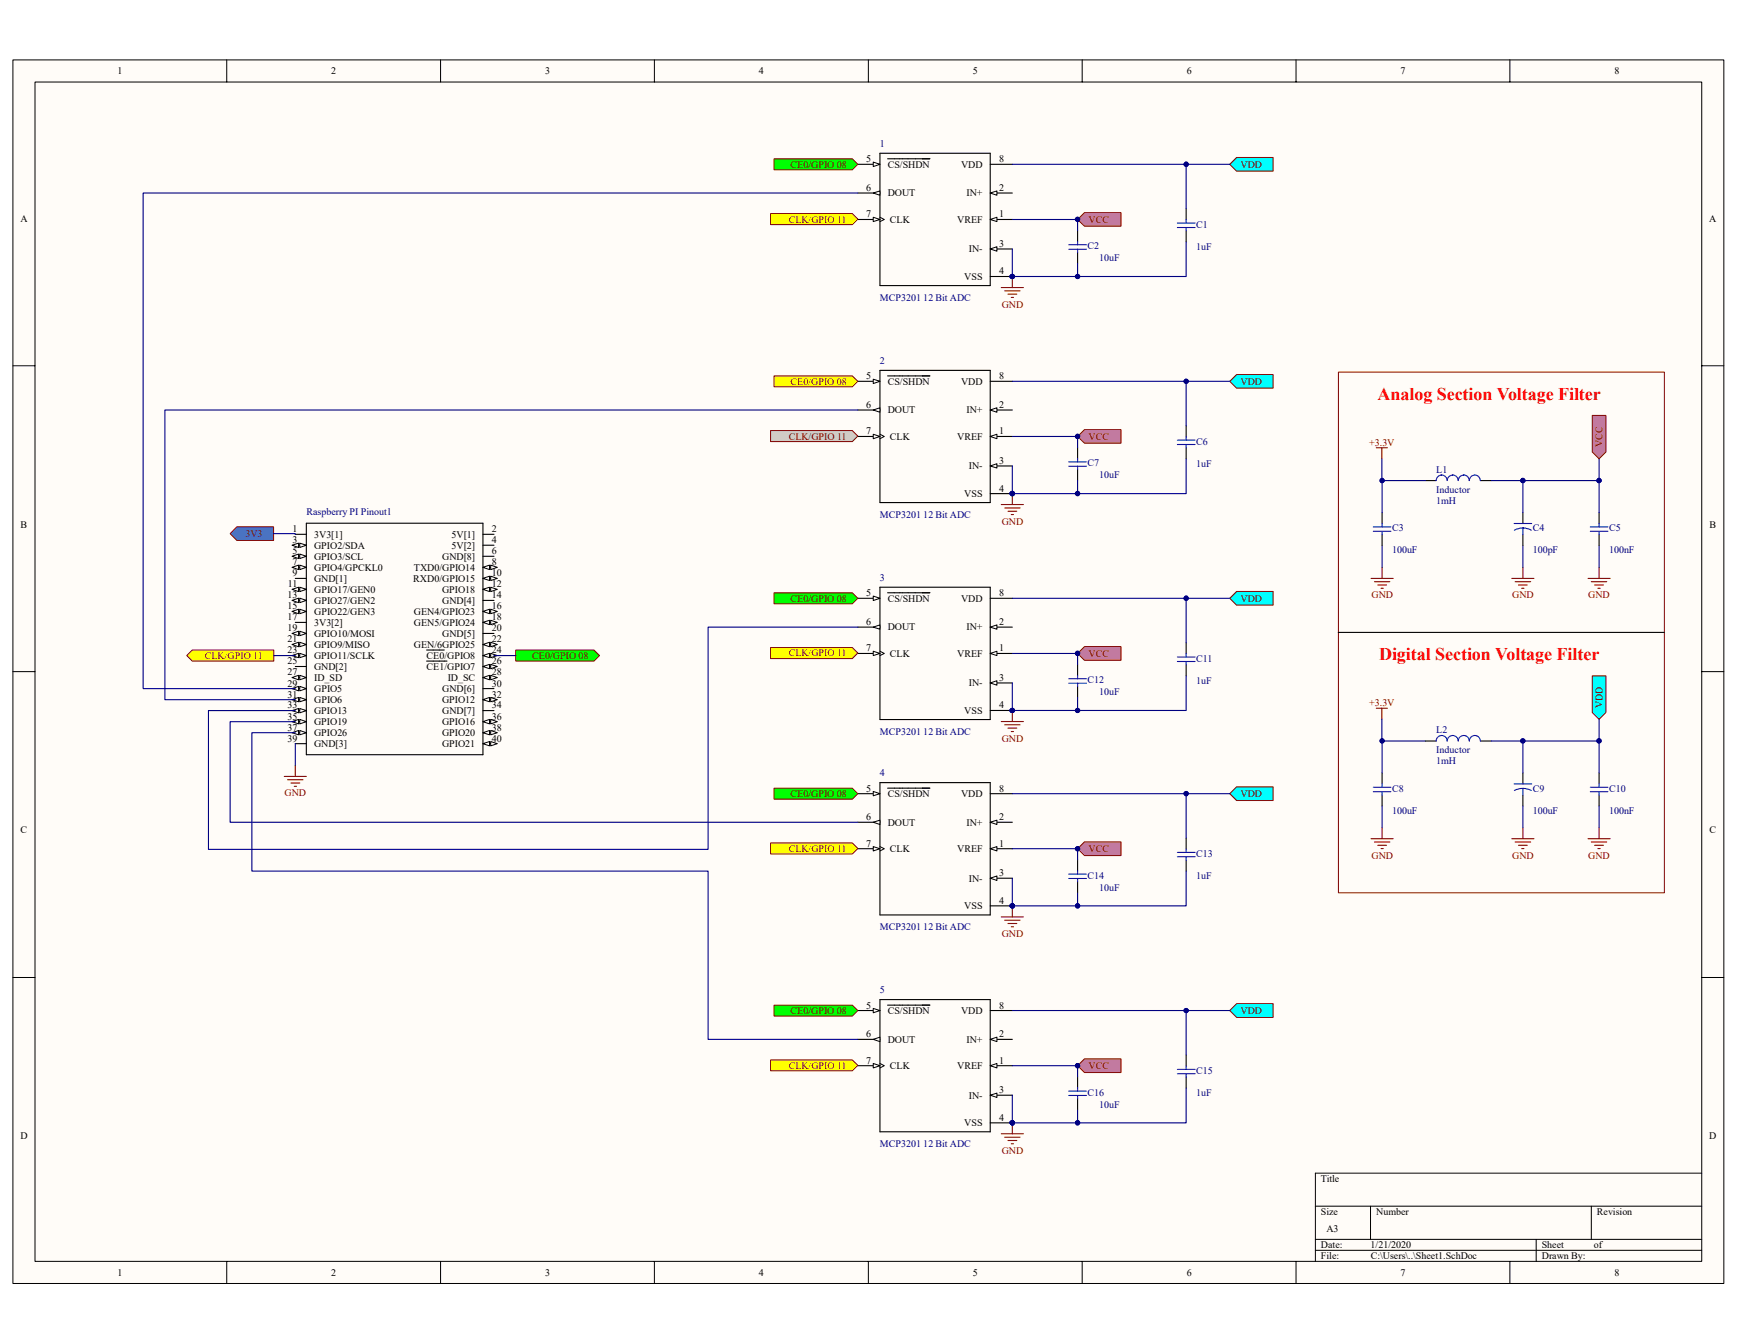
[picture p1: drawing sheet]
<svg xmlns="http://www.w3.org/2000/svg" width="279mm" height="216mm" viewBox="0 0 279 216" stroke-linecap="round" stroke-linejoin="round" font-family="sans-serif">
<path d="M2.1 9.7h275.2v196.6h-275.2z" fill="#fffcf8"/>
<path d="M2.1 9.6h275.2v196.7h-275.2z" fill="none" stroke="#000" stroke-width=".16"/>
<path d="M5.7 13.2h268v189.6h-268z" fill="#fffcf8"/>
<g fill="none" stroke="#000" stroke-width=".16">
<path d="M5.6 13.2h268.1v189.6h-268.1zM36.5 9.6v3.6M70.9 9.6v3.6M105.3 9.6v3.6M139.7 9.6v3.6M174.1 9.6v3.6M208.5 9.6v3.6M242.9 9.6v3.6M2.1 58.8h3.5M273.7 58.8h3.6M2.1 108h3.5M273.7 108h3.6"/>
<path d="M2.1 157.1h3.5M273.7 157.1h3.6M211.6 193.9h62.1M211.6 199.2h62.1M220.5 193.9v5.3M247.1 199.2v3.6M256 193.9v5.3M273.7 188.6h-62.1v14.2M36.5 202.8v3.5M70.9 202.8v3.5M105.3 202.8v3.5M139.7 202.8v3.5"/>
<path d="M174.1 202.8v3.5M208.5 202.8v3.5M211.6 201h62.1M242.9 202.8v3.5"/>
</g>
<path d="M49.3 84.1h28.4v37.2h-28.4zM77.7 119.5h1.8" fill="none" stroke="#000" stroke-width=".18"/>
<path d="M77.7 119.5l1-.3v.7z" fill="#fffcf8"/>
<path d="M77.7 119.5l1-.3v.7z" fill="none" stroke="#000" stroke-width=".16"/>
<path d="M78.9 119.2l1.1 .3-1.1 .4z" fill="#fffcf8"/>
<path d="M78.9 119.2l1.1 .3-1.1 .4z" fill="none" stroke="#000" stroke-width=".16"/>
<path d="M77.7 117.8h1.8" fill="none" stroke="#000" stroke-width=".18"/>
<path d="M77.7 117.8l1-.4v.7z" fill="#fffcf8"/>
<path d="M77.7 117.8l1-.4v.7z" fill="none" stroke="#000" stroke-width=".16"/>
<path d="M78.9 117.4l1.1 .4-1.1 .3z" fill="#fffcf8"/>
<path d="M78.9 117.4l1.1 .4-1.1 .3z" fill="none" stroke="#000" stroke-width=".16"/>
<path d="M77.7 116h1.8" fill="none" stroke="#000" stroke-width=".18"/>
<path d="M77.7 116l1-.3v.7z" fill="#fffcf8"/>
<path d="M77.7 116l1-.3v.7z" fill="none" stroke="#000" stroke-width=".16"/>
<path d="M78.9 115.7l1.1 .3-1.1 .4z" fill="#fffcf8"/>
<path d="M78.9 115.7l1.1 .3-1.1 .4z" fill="none" stroke="#000" stroke-width=".16"/>
<path d="M77.7 114.2h1.8M77.7 112.5h1.8" fill="none" stroke="#000" stroke-width=".18"/>
<path d="M77.7 112.5l1-.4v.7z" fill="#fffcf8"/>
<path d="M77.7 112.5l1-.4v.7z" fill="none" stroke="#000" stroke-width=".16"/>
<path d="M78.9 112.1l1.1 .4-1.1 .3z" fill="#fffcf8"/>
<path d="M78.9 112.1l1.1 .4-1.1 .3z" fill="none" stroke="#000" stroke-width=".16"/>
<path d="M77.7 110.7h1.8M77.7 108.9h1.8" fill="none" stroke="#000" stroke-width=".18"/>
<path d="M77.7 108.9l1-.3v.7z" fill="#fffcf8"/>
<path d="M77.7 108.9l1-.3v.7z" fill="none" stroke="#000" stroke-width=".16"/>
<path d="M78.9 108.6l1.1 .3-1.1 .4z" fill="#fffcf8"/>
<path d="M78.9 108.6l1.1 .3-1.1 .4z" fill="none" stroke="#000" stroke-width=".16"/>
<path d="M77.7 107.1h1.8" fill="none" stroke="#000" stroke-width=".18"/>
<path d="M77.7 107.1l1-.3v.7z" fill="#fffcf8"/>
<path d="M77.7 107.1l1-.3v.7z" fill="none" stroke="#000" stroke-width=".16"/>
<path d="M78.9 106.8l1.1 .3-1.1 .4z" fill="#fffcf8"/>
<path d="M78.9 106.8l1.1 .3-1.1 .4z" fill="none" stroke="#000" stroke-width=".16"/>
<path d="M68.6 106.3h3.3M77.7 105.4h1.8" fill="none" stroke="#000" stroke-width=".18"/>
<path d="M77.7 105.4l1-.4v.7z" fill="#fffcf8"/>
<path d="M77.7 105.4l1-.4v.7z" fill="none" stroke="#000" stroke-width=".16"/>
<path d="M78.9 105l1.1 .4-1.1 .3z" fill="#fffcf8"/>
<path d="M78.9 105l1.1 .4-1.1 .3z" fill="none" stroke="#000" stroke-width=".16"/>
<path d="M68.6 104.5h2.9M77.7 103.6h1.8" fill="none" stroke="#000" stroke-width=".18"/>
<path d="M77.7 103.6l1-.3v.7z" fill="#fffcf8"/>
<path d="M77.7 103.6l1-.3v.7z" fill="none" stroke="#000" stroke-width=".16"/>
<path d="M78.9 103.3l1.1 .3-1.1 .4z" fill="#fffcf8"/>
<path d="M78.9 103.3l1.1 .3-1.1 .4z" fill="none" stroke="#000" stroke-width=".16"/>
<path d="M77.7 101.8h1.8M77.7 100.1h1.8" fill="none" stroke="#000" stroke-width=".18"/>
<path d="M77.7 100.1l1-.4v.7z" fill="#fffcf8"/>
<path d="M77.7 100.1l1-.4v.7z" fill="none" stroke="#000" stroke-width=".16"/>
<path d="M78.9 99.7l1.1 .4-1.1 .3z" fill="#fffcf8"/>
<path d="M78.9 99.7l1.1 .4-1.1 .3z" fill="none" stroke="#000" stroke-width=".16"/>
<path d="M77.7 98.3h1.8" fill="none" stroke="#000" stroke-width=".18"/>
<path d="M77.7 98.3l1-.4v.8z" fill="#fffcf8"/>
<path d="M77.7 98.3l1-.4v.8z" fill="none" stroke="#000" stroke-width=".16"/>
<path d="M78.9 97.9l1.1 .4-1.1 .4z" fill="#fffcf8"/>
<path d="M78.9 97.9l1.1 .4-1.1 .4z" fill="none" stroke="#000" stroke-width=".16"/>
<path d="M77.7 96.5h1.8M77.7 94.7h1.8" fill="none" stroke="#000" stroke-width=".18"/>
<path d="M77.7 94.7l1-.3v.7z" fill="#fffcf8"/>
<path d="M77.7 94.7l1-.3v.7z" fill="none" stroke="#000" stroke-width=".16"/>
<path d="M78.9 94.4l1.1 .3-1.1 .4z" fill="#fffcf8"/>
<path d="M78.9 94.4l1.1 .3-1.1 .4z" fill="none" stroke="#000" stroke-width=".16"/>
<path d="M77.7 93h1.8" fill="none" stroke="#000" stroke-width=".18"/>
<path d="M77.7 93l1-.4v.7z" fill="#fffcf8"/>
<path d="M77.7 93l1-.4v.7z" fill="none" stroke="#000" stroke-width=".16"/>
<path d="M78.9 92.6l1.1 .4-1.1 .3z" fill="#fffcf8"/>
<path d="M78.9 92.6l1.1 .4-1.1 .3z" fill="none" stroke="#000" stroke-width=".16"/>
<path d="M77.7 91.2h1.8" fill="none" stroke="#000" stroke-width=".18"/>
<path d="M77.7 91.2l1-.4v.8z" fill="#fffcf8"/>
<path d="M77.7 91.2l1-.4v.8z" fill="none" stroke="#000" stroke-width=".16"/>
<path d="M78.9 90.8l1.1 .4-1.1 .4z" fill="#fffcf8"/>
<path d="M78.9 90.8l1.1 .4-1.1 .4z" fill="none" stroke="#000" stroke-width=".16"/>
<path d="M77.7 89.4h1.8M77.7 87.7h1.8M77.7 85.9h1.8M47.5 119.5h1.8M47.5 117.8h1.8" fill="none" stroke="#000" stroke-width=".18"/>
<path d="M48.2 117.4l1.1 .4-1.1 .3z" fill="#fffcf8"/>
<path d="M48.2 117.4l1.1 .4-1.1 .3z" fill="none" stroke="#000" stroke-width=".16"/>
<path d="M47 117.8l1-.4v.7z" fill="#fffcf8"/>
<path d="M47 117.8l1-.4v.7z" fill="none" stroke="#000" stroke-width=".16"/>
<path d="M47.5 116h1.8" fill="none" stroke="#000" stroke-width=".18"/>
<path d="M48.2 115.7l1.1 .3-1.1 .4z" fill="#fffcf8"/>
<path d="M48.2 115.7l1.1 .3-1.1 .4z" fill="none" stroke="#000" stroke-width=".16"/>
<path d="M47 116l1-.3v.7z" fill="#fffcf8"/>
<path d="M47 116l1-.3v.7z" fill="none" stroke="#000" stroke-width=".16"/>
<path d="M47.5 114.2h1.8" fill="none" stroke="#000" stroke-width=".18"/>
<path d="M48.2 113.9l1.1 .3-1.1 .4z" fill="#fffcf8"/>
<path d="M48.2 113.9l1.1 .3-1.1 .4z" fill="none" stroke="#000" stroke-width=".16"/>
<path d="M47 114.2l1-.3v.7z" fill="#fffcf8"/>
<path d="M47 114.2l1-.3v.7z" fill="none" stroke="#000" stroke-width=".16"/>
<path d="M47.5 112.5h1.8" fill="none" stroke="#000" stroke-width=".18"/>
<path d="M48.2 112.1l1.1 .4-1.1 .3z" fill="#fffcf8"/>
<path d="M48.2 112.1l1.1 .4-1.1 .3z" fill="none" stroke="#000" stroke-width=".16"/>
<path d="M47 112.5l1-.4v.7z" fill="#fffcf8"/>
<path d="M47 112.5l1-.4v.7z" fill="none" stroke="#000" stroke-width=".16"/>
<path d="M47.5 110.7h1.8" fill="none" stroke="#000" stroke-width=".18"/>
<path d="M48.2 110.3l1.1 .4-1.1 .4z" fill="#fffcf8"/>
<path d="M48.2 110.3l1.1 .4-1.1 .4z" fill="none" stroke="#000" stroke-width=".16"/>
<path d="M47 110.7l1-.4v.8z" fill="#fffcf8"/>
<path d="M47 110.7l1-.4v.8z" fill="none" stroke="#000" stroke-width=".16"/>
<path d="M47.5 108.9h1.8" fill="none" stroke="#000" stroke-width=".18"/>
<path d="M48.2 108.6l1.1 .3-1.1 .4z" fill="#fffcf8"/>
<path d="M48.2 108.6l1.1 .3-1.1 .4z" fill="none" stroke="#000" stroke-width=".16"/>
<path d="M47 108.9l1-.3v.7z" fill="#fffcf8"/>
<path d="M47 108.9l1-.3v.7z" fill="none" stroke="#000" stroke-width=".16"/>
<path d="M47.5 107.1h1.8M47.5 105.4h1.8" fill="none" stroke="#000" stroke-width=".18"/>
<path d="M48.2 105l1.1 .4-1.1 .3z" fill="#fffcf8"/>
<path d="M48.2 105l1.1 .4-1.1 .3z" fill="none" stroke="#000" stroke-width=".16"/>
<path d="M47 105.4l1-.4v.7z" fill="#fffcf8"/>
<path d="M47 105.4l1-.4v.7z" fill="none" stroke="#000" stroke-width=".16"/>
<path d="M47.5 103.6h1.8" fill="none" stroke="#000" stroke-width=".18"/>
<path d="M48.2 103.3l1.1 .3-1.1 .4z" fill="#fffcf8"/>
<path d="M48.2 103.3l1.1 .3-1.1 .4z" fill="none" stroke="#000" stroke-width=".16"/>
<path d="M47 103.6l1-.3v.7z" fill="#fffcf8"/>
<path d="M47 103.6l1-.3v.7z" fill="none" stroke="#000" stroke-width=".16"/>
<path d="M47.5 101.8h1.8" fill="none" stroke="#000" stroke-width=".18"/>
<path d="M48.2 101.5l1.1 .3-1.1 .4z" fill="#fffcf8"/>
<path d="M48.2 101.5l1.1 .3-1.1 .4z" fill="none" stroke="#000" stroke-width=".16"/>
<path d="M47 101.8l1-.3v.7z" fill="#fffcf8"/>
<path d="M47 101.8l1-.3v.7z" fill="none" stroke="#000" stroke-width=".16"/>
<path d="M47.5 98.3h1.8M47.5 100.1h1.8" fill="none" stroke="#000" stroke-width=".18"/>
<path d="M48.2 97.9l1.1 .4-1.1 .4z" fill="#fffcf8"/>
<path d="M48.2 97.9l1.1 .4-1.1 .4z" fill="none" stroke="#000" stroke-width=".16"/>
<path d="M47 98.3l1-.4v.8z" fill="#fffcf8"/>
<path d="M47 98.3l1-.4v.8z" fill="none" stroke="#000" stroke-width=".16"/>
<path d="M47.5 96.5h1.8" fill="none" stroke="#000" stroke-width=".18"/>
<path d="M48.2 96.2l1.1 .3-1.1 .4z" fill="#fffcf8"/>
<path d="M48.2 96.2l1.1 .3-1.1 .4z" fill="none" stroke="#000" stroke-width=".16"/>
<path d="M47 96.5l1-.3v.7z" fill="#fffcf8"/>
<path d="M47 96.5l1-.3v.7z" fill="none" stroke="#000" stroke-width=".16"/>
<path d="M47.5 94.7h1.8" fill="none" stroke="#000" stroke-width=".18"/>
<path d="M48.2 94.4l1.1 .3-1.1 .4z" fill="#fffcf8"/>
<path d="M48.2 94.4l1.1 .3-1.1 .4z" fill="none" stroke="#000" stroke-width=".16"/>
<path d="M47 94.7l1-.3v.7z" fill="#fffcf8"/>
<path d="M47 94.7l1-.3v.7z" fill="none" stroke="#000" stroke-width=".16"/>
<path d="M47.5 93h1.8M47.5 91.2h1.8" fill="none" stroke="#000" stroke-width=".18"/>
<path d="M48.2 90.8l1.1 .4-1.1 .4z" fill="#fffcf8"/>
<path d="M48.2 90.8l1.1 .4-1.1 .4z" fill="none" stroke="#000" stroke-width=".16"/>
<path d="M47 91.2l1-.4v.8z" fill="#fffcf8"/>
<path d="M47 91.2l1-.4v.8z" fill="none" stroke="#000" stroke-width=".16"/>
<path d="M47.5 89.4h1.8" fill="none" stroke="#000" stroke-width=".18"/>
<path d="M48.2 89.1l1.1 .3-1.1 .4z" fill="#fffcf8"/>
<path d="M48.2 89.1l1.1 .3-1.1 .4z" fill="none" stroke="#000" stroke-width=".16"/>
<path d="M47 89.4l1-.3v.7z" fill="#fffcf8"/>
<path d="M47 89.4l1-.3v.7z" fill="none" stroke="#000" stroke-width=".16"/>
<path d="M47.5 87.7h1.8" fill="none" stroke="#000" stroke-width=".18"/>
<path d="M48.2 87.3l1.1 .4-1.1 .3z" fill="#fffcf8"/>
<path d="M48.2 87.3l1.1 .4-1.1 .3z" fill="none" stroke="#000" stroke-width=".16"/>
<path d="M47 87.7l1-.4v.7z" fill="#fffcf8"/>
<path d="M47 87.7l1-.4v.7z" fill="none" stroke="#000" stroke-width=".16"/>
<path d="M47.5 85.9h1.8M138 167.1h3.5M141.5 160.7h17.8v21.2h-17.8zM159.3 180.5h3.5" fill="none" stroke="#000" stroke-width=".18"/>
<circle cx="162.8" cy="180.5" r=".35" fill="#000080" stroke="#000080" stroke-width=".16"/>
<path d="M140.5 167.1l1-.4v.7z" fill="#fffcf8"/>
<path d="M140.5 167.1l1-.4v.7z" fill="none" stroke="#000" stroke-width=".16"/>
<path d="M159.3 162.5h3.5M159.3 171.3h3.5" fill="none" stroke="#000" stroke-width=".18"/>
<path d="M159.3 171.3l1.1-.3v.7z" fill="#fffcf8"/>
<path d="M159.3 171.3l1.1-.3v.7z" fill="none" stroke="#000" stroke-width=".16"/>
<path d="M159.3 176.1h3.5" fill="none" stroke="#000" stroke-width=".18"/>
<path d="M159.3 176.1l1.1-.4v.7z" fill="#fffcf8"/>
<path d="M159.3 176.1l1.1-.4v.7z" fill="none" stroke="#000" stroke-width=".16"/>
<path d="M159.3 167.1h3.5" fill="none" stroke="#000" stroke-width=".18"/>
<path d="M159.3 167.1l1.1-.4v.7z" fill="#fffcf8"/>
<path d="M141.5 171l.7 .3-.7 .4M159.3 167.1l1.1-.4v.7z" fill="none" stroke="#000" stroke-width=".16"/>
<path d="M138 171.3h3.5" fill="none" stroke="#000" stroke-width=".18"/>
<path d="M140.5 171l1 .3-1 .4z" fill="#fffcf8"/>
<path d="M140.5 171l1 .3-1 .4z" fill="none" stroke="#000" stroke-width=".16"/>
<path d="M138 162.5h3.5" fill="none" stroke="#000" stroke-width=".18"/>
<path d="M140.5 162.1l1 .4-1 .3z" fill="#fffcf8"/>
<path d="M140.5 162.1l1 .4-1 .3z" fill="none" stroke="#000" stroke-width=".16"/>
<path d="M142.8 161.6h6.8" fill="none" stroke="#000" stroke-width=".18"/>
<circle cx="162.8" cy="180.5" r=".35" fill="#000080" stroke="#000080" stroke-width=".16"/>
<path d="M38.1 84.7h5.9v2.2h-5.9l-1.1-1.1z" fill-rule="evenodd" fill="#3c78d8" stroke="#800000" stroke-width=".16"/>
<path d="M198.9 161.4h5.9v2.2h-5.9l-1.1-1.1z" fill-rule="evenodd" fill="#0ff" stroke="#800000" stroke-width=".16"/>
<path d="M45.7 124.8h3.6M46.2 125.3h2.5M46.8 125.9h1.4M47.3 126.4h.4M47.5 123v1.8" fill="none" stroke="#800000" stroke-width=".18"/>
<path d="M83 104.5h12.5l.9 .9-.9 .9h-12.5z" fill-rule="evenodd" fill="#0f0" stroke="#800000" stroke-width=".16"/>
<g fill="#ff0" stroke="#800000" stroke-width=".16">
<path d="M30 105.4l.9-.9h13.1v1.8h-13.1z" fill-rule="evenodd"/>
<path d="M124 170.4h13.1l.9 .9-.9 .8h-13.1z" fill-rule="evenodd"/>
</g>
<path d="M229.3 77.3h1.7M238.1 77.3h1.8M222.3 82.4v1.8M222.3 85.9v1.8" fill="none" stroke="#000" stroke-width=".18"/>
<path d="M231 77.3a.89 .89 0 0 1 .9-.9 .88 .88 0 0 1 .9 .9M232.8 77.3a.89 .89 0 0 1 .9-.9 .88 .88 0 0 1 .8 .9 .93 .93 0 0 1 1-.9 .88 .88 0 0 1 .8 .9 .89 .89 0 0 1 .9-.9 .89 .89 0 0 1 .9 .9M220.9 85.4h2.8M220.9 84.7h2.8M222.3 84.2v.5M222.3 85.4v.5" fill="none" stroke="#00f" stroke-width=".18"/>
<path d="M221.4 72h1.8M222.3 72v1.8M161.1 182.3h3.5M161.6 182.8h2.5M162.1 183.3h1.5M162.7 183.9h.3M162.8 180.5v1.8" fill="none" stroke="#800000" stroke-width=".18"/>
<circle cx="162.8" cy="180.5" r=".35" fill="#000080" stroke="#000080" stroke-width=".16"/>
<path d="M124.5 161.6h12.6l.9 .9-.9 .8h-12.6z" fill-rule="evenodd" fill="#0f0" stroke="#800000" stroke-width=".16"/>
<path d="M245 82.4v1.8M245 85.9v1.8M257.2 82.4v1.8M257.2 85.9v1.8M229.3 119.1h1.7M238.1 119.1h1.8M222.3 124.2v1.8M222.3 127.8v1.8M245 124.2v1.8M245 127.8v1.8M257.2 124.2v1.8M257.2 127.8v1.8" fill="none" stroke="#000" stroke-width=".18"/>
<g fill="none" stroke="#00f" stroke-width=".18">
<path d="M243.5 84.2h2.9M243.6 85.2l.6-.2 .7-.1 .8 .1 .6 .2M245 84.9v1M255.8 85.4h2.8M255.8 84.7h2.8M257.2 84.2v.5M257.2 85.4v.5M232.8 119.1a.86 .86 0 0 0-.9-.9 .88 .88 0 0 0-.9 .9M238.1 119.1a.89 .89 0 0 0-.9-.9 .89 .89 0 0 0-.9 .9 .86 .86 0 0 0-.8-.9 .91 .91 0 0 0-1 .9 .86 .86 0 0 0-.8-.9 .88 .88 0 0 0-.9 .9M220.9 127.3h2.8M220.9 126.6h2.8M222.3 126v.6"/>
<path d="M222.3 127.3v.5M243.5 126h2.9M243.6 127.1l.6-.3 .7-.1 .8 .1 .6 .3M245 126.7v1.1M255.8 127.3h2.8M255.8 126.6h2.8M257.2 126v.6M257.2 127.3v.5"/>
</g>
<g fill="none" stroke="#800000" stroke-width=".18">
<path d="M220.5 93h3.6M221.1 93.5h2.5M221.6 94h1.4M222.1 94.6h.4M222.3 91.2v1.8M243.2 93h3.5M243.7 93.5h2.5M244.2 94h1.5M244.8 94.6h.3M245 91.2v1.8M255.4 93h3.6M256 93.5h2.4"/>
<path d="M256.5 94h1.4M257 94.6h.4M257.2 91.2v1.8M221.4 113.9h1.8M222.3 113.9v1.7M220.5 134.8h3.6M221.1 135.4h2.5M221.6 135.9h1.4M222.1 136.4h.4M222.3 133.1v1.7M243.2 134.8h3.5M243.7 135.4h2.5"/>
<path d="M244.2 135.9h1.5M244.8 136.4h.3M245 133.1v1.7M255.4 134.8h3.6M256 135.4h2.4M256.5 135.9h1.4M257 136.4h.4M257.2 133.1v1.7"/>
</g>
<path d="M256.1 108.6h2.2v5.9l-1.1 1.1-1.1-1.1z" fill-rule="evenodd" fill="#0ff" stroke="#800000" stroke-width=".16"/>
<path d="M256.1 66.8h2.2v5.9l-1.1 1.1-1.1-1.1z" fill-rule="evenodd" fill="#c27aa0" stroke="#800000" stroke-width=".16"/>
<path d="M173.3 173.1v1.8M173.3 176.6v1.8" fill="none" stroke="#000" stroke-width=".18"/>
<path d="M171.9 175.4h2.9M171.9 176.1h2.9M173.3 174.9v.5M173.3 176.1v.5" fill="none" stroke="#00f" stroke-width=".18"/>
<path d="M173.3 171.3l1.1-1.1h5.9v2.2h-5.9z" fill-rule="evenodd" fill="#c27aa0" stroke="#800000" stroke-width=".16"/>
<g fill="#000080" stroke="#000080" stroke-width=".16">
<circle cx="173.3" cy="171.3" r=".35"/>
<circle cx="162.8" cy="145.6" r=".35"/>
</g>
<path d="M138 132.2h3.5M141.5 125.8h17.8v21.3h-17.8zM159.3 145.6h3.5M190.8 169.6v1.8M190.8 173.1v1.8" fill="none" stroke="#000" stroke-width=".18"/>
<path d="M189.4 172.6h2.8M189.4 171.9h2.8M190.8 171.4v.5M190.8 172.6v.5" fill="none" stroke="#00f" stroke-width=".18"/>
<path d="M140.5 132.2l1-.4v.7z" fill="#fffcf8"/>
<path d="M140.5 132.2l1-.4v.7z" fill="none" stroke="#000" stroke-width=".16"/>
<path d="M159.3 127.6h3.5M159.3 136.4h3.5" fill="none" stroke="#000" stroke-width=".18"/>
<path d="M159.3 136.4l1.1-.3v.7z" fill="#fffcf8"/>
<path d="M159.3 136.4l1.1-.3v.7z" fill="none" stroke="#000" stroke-width=".16"/>
<path d="M159.3 141.2h3.5" fill="none" stroke="#000" stroke-width=".18"/>
<path d="M159.3 141.2l1.1-.4v.7z" fill="#fffcf8"/>
<path d="M159.3 141.2l1.1-.4v.7z" fill="none" stroke="#000" stroke-width=".16"/>
<path d="M159.3 132.2h3.5" fill="none" stroke="#000" stroke-width=".18"/>
<path d="M159.3 132.2l1.1-.4v.7z" fill="#fffcf8"/>
<path d="M141.5 136.1l.7 .3-.7 .4M159.3 132.2l1.1-.4v.7z" fill="none" stroke="#000" stroke-width=".16"/>
<path d="M138 136.4h3.5" fill="none" stroke="#000" stroke-width=".18"/>
<path d="M140.5 136.1l1 .3-1 .4z" fill="#fffcf8"/>
<path d="M140.5 136.1l1 .3-1 .4z" fill="none" stroke="#000" stroke-width=".16"/>
<path d="M138 127.6h3.5" fill="none" stroke="#000" stroke-width=".18"/>
<path d="M140.5 127.2l1 .4-1 .3z" fill="#fffcf8"/>
<path d="M140.5 127.2l1 .4-1 .3z" fill="none" stroke="#000" stroke-width=".16"/>
<path d="M142.8 126.7h6.8" fill="none" stroke="#000" stroke-width=".18"/>
<circle cx="162.8" cy="145.6" r=".35" fill="#000080" stroke="#000080" stroke-width=".16"/>
<path d="M197.8 127.6l1.1-1.1h5.9v2.2h-5.9z" fill-rule="evenodd" fill="#0ff" stroke="#800000" stroke-width=".16"/>
<path d="M124 135.5h13.1l.9 .9-.9 .9h-13.1z" fill-rule="evenodd" fill="#ff0" stroke="#800000" stroke-width=".16"/>
<path d="M161.1 147.4h3.5M161.6 147.9h2.5M162.1 148.5h1.5M162.7 149h.3M162.8 145.6v1.8" fill="none" stroke="#800000" stroke-width=".18"/>
<circle cx="162.8" cy="145.6" r=".35" fill="#000080" stroke="#000080" stroke-width=".16"/>
<path d="M124.5 126.7h12.6l.9 .9-.9 .9h-12.6z" fill-rule="evenodd" fill="#0f0" stroke="#800000" stroke-width=".16"/>
<path d="M173.3 138.2v1.8M173.3 141.8v1.7" fill="none" stroke="#000" stroke-width=".18"/>
<path d="M173.3 140v.5M171.9 140.5h2.9M171.9 141.2h2.9M173.3 141.2v.6" fill="none" stroke="#00f" stroke-width=".18"/>
<path d="M174.4 135.3h5.9v2.2h-5.9l-1.1-1.1z" fill-rule="evenodd" fill="#c27aa0" stroke="#800000" stroke-width=".16"/>
<g fill="#000080" stroke="#000080" stroke-width=".16">
<circle cx="173.3" cy="136.4" r=".34"/>
<circle cx="162.8" cy="114.2" r=".34"/>
</g>
<path d="M141.5 94.4h17.8v21.3h-17.8zM138 100.8h3.5M159.3 114.2h3.5M190.8 134.7v1.8M190.8 138.3v1.7" fill="none" stroke="#000" stroke-width=".18"/>
<path d="M189.4 137.7h2.8M189.4 137h2.8M190.8 136.5v.5M190.8 137.7v.6" fill="none" stroke="#00f" stroke-width=".18"/>
<path d="M140.5 100.8l1-.3v.7z" fill="#fffcf8"/>
<path d="M140.5 100.8l1-.3v.7z" fill="none" stroke="#000" stroke-width=".16"/>
<path d="M159.3 96.2h3.5M159.3 105.1h3.5" fill="none" stroke="#000" stroke-width=".18"/>
<path d="M159.3 105.1l1.1-.4v.7z" fill="#fffcf8"/>
<path d="M159.3 105.1l1.1-.4v.7z" fill="none" stroke="#000" stroke-width=".16"/>
<path d="M159.3 109.8h3.5" fill="none" stroke="#000" stroke-width=".18"/>
<path d="M159.3 109.8l1.1-.4v.8z" fill="#fffcf8"/>
<path d="M159.3 109.8l1.1-.4v.8z" fill="none" stroke="#000" stroke-width=".16"/>
<path d="M159.3 100.8h3.5" fill="none" stroke="#000" stroke-width=".18"/>
<path d="M159.3 100.8l1.1-.3v.7z" fill="#fffcf8"/>
<path d="M141.5 104.7l.7 .4-.7 .3M159.3 100.8l1.1-.3v.7z" fill="none" stroke="#000" stroke-width=".16"/>
<path d="M138 105.1h3.5" fill="none" stroke="#000" stroke-width=".18"/>
<path d="M140.5 104.7l1 .4-1 .3z" fill="#fffcf8"/>
<path d="M140.5 104.7l1 .4-1 .3z" fill="none" stroke="#000" stroke-width=".16"/>
<path d="M138 96.2h3.5" fill="none" stroke="#000" stroke-width=".18"/>
<path d="M140.5 95.8l1 .4-1 .3z" fill="#fffcf8"/>
<path d="M140.5 95.8l1 .4-1 .3z" fill="none" stroke="#000" stroke-width=".16"/>
<path d="M142.8 95.3h6.8" fill="none" stroke="#000" stroke-width=".18"/>
<circle cx="162.8" cy="114.2" r=".34" fill="#000080" stroke="#000080" stroke-width=".16"/>
<path d="M197.8 96.2l1.1-1.1h5.9v2.2h-5.9z" fill-rule="evenodd" fill="#0ff" stroke="#800000" stroke-width=".16"/>
<path d="M124 104.1h13.1l.9 .9-.9 .9h-13.1z" fill-rule="evenodd" fill="#ff0" stroke="#800000" stroke-width=".16"/>
<path d="M161.1 116h3.5M161.6 116.5h2.5M162.1 117.1h1.5M162.7 117.6h.3M162.8 114.2v1.8" fill="none" stroke="#800000" stroke-width=".18"/>
<circle cx="162.8" cy="114.2" r=".34" fill="#000080" stroke="#000080" stroke-width=".16"/>
<path d="M124.5 95.3h12.6l.9 .9-.9 .9h-12.6z" fill-rule="evenodd" fill="#0f0" stroke="#800000" stroke-width=".16"/>
<path d="M173.3 106.8v1.8M173.3 110.4v1.7" fill="none" stroke="#000" stroke-width=".18"/>
<path d="M171.9 109.1h2.9M171.9 109.8h2.9M173.3 108.6v.5M173.3 109.8v.6" fill="none" stroke="#00f" stroke-width=".18"/>
<path d="M174.4 103.9h5.9v2.3h-5.9l-1.1-1.1z" fill-rule="evenodd" fill="#c27aa0" stroke="#800000" stroke-width=".16"/>
<g fill="#000080" stroke="#000080" stroke-width=".16">
<circle cx="173.3" cy="105" r=".35"/>
<circle cx="162.8" cy="79.3" r=".35"/>
</g>
<path d="M141.5 59.5h17.8v21.3h-17.8zM138 65.9h3.5M159.3 79.4h3.5M190.8 103.3v1.8M190.8 106.9v1.7" fill="none" stroke="#000" stroke-width=".18"/>
<path d="M189.4 106.3h2.8M189.4 105.6h2.8M190.8 105.1v.5M190.8 106.3v.6" fill="none" stroke="#00f" stroke-width=".18"/>
<path d="M140.5 65.9l1-.3v.7z" fill="#fffcf8"/>
<path d="M140.5 65.9l1-.3v.7z" fill="none" stroke="#000" stroke-width=".16"/>
<path d="M159.3 61.3h3.5M159.3 70.2h3.5" fill="none" stroke="#000" stroke-width=".18"/>
<path d="M159.3 70.2l1.1-.4v.7z" fill="#fffcf8"/>
<path d="M159.3 70.2l1.1-.4v.7z" fill="none" stroke="#000" stroke-width=".16"/>
<path d="M159.3 74.9h3.5" fill="none" stroke="#000" stroke-width=".18"/>
<path d="M159.3 74.9l1.1-.4v.7z" fill="#fffcf8"/>
<path d="M159.3 74.9l1.1-.4v.7z" fill="none" stroke="#000" stroke-width=".16"/>
<path d="M159.3 65.9h3.5" fill="none" stroke="#000" stroke-width=".18"/>
<path d="M159.3 65.9l1.1-.3v.7z" fill="#fffcf8"/>
<path d="M141.5 69.8l.7 .4-.7 .3M159.3 65.9l1.1-.3v.7z" fill="none" stroke="#000" stroke-width=".16"/>
<path d="M138 70.2h3.5" fill="none" stroke="#000" stroke-width=".18"/>
<path d="M140.5 69.8l1 .4-1 .3z" fill="#fffcf8"/>
<path d="M140.5 69.8l1 .4-1 .3z" fill="none" stroke="#000" stroke-width=".16"/>
<path d="M138 61.3h3.5" fill="none" stroke="#000" stroke-width=".18"/>
<path d="M140.5 61l1 .3-1 .4z" fill="#fffcf8"/>
<path d="M140.5 61l1 .3-1 .4z" fill="none" stroke="#000" stroke-width=".16"/>
<path d="M142.8 60.4h6.8" fill="none" stroke="#000" stroke-width=".18"/>
<circle cx="162.8" cy="79.3" r=".35" fill="#000080" stroke="#000080" stroke-width=".16"/>
<path d="M197.8 61.3l1.1-1.1h5.9v2.2h-5.9z" fill-rule="evenodd" fill="#0ff" stroke="#800000" stroke-width=".16"/>
<path d="M124 69.2h13.1l.9 .9-.9 .9h-13.1z" fill-rule="evenodd" fill="#ccc" stroke="#800000" stroke-width=".16"/>
<path d="M162.8 79.4v1.7M161.1 81.1h3.5M161.6 81.7h2.5M162.1 82.2h1.5M162.7 82.7h.3" fill="none" stroke="#800000" stroke-width=".18"/>
<circle cx="162.8" cy="79.3" r=".35" fill="#000080" stroke="#000080" stroke-width=".16"/>
<path d="M124.5 60.4h12.6l.9 .9-.9 .9h-12.6z" fill-rule="evenodd" fill="#ff0" stroke="#800000" stroke-width=".16"/>
<path d="M173.3 71.9v1.8M173.3 75.5v1.8" fill="none" stroke="#000" stroke-width=".18"/>
<path d="M171.9 74.3h2.9M171.9 75h2.9M173.3 73.7v.6M173.3 75v.5" fill="none" stroke="#00f" stroke-width=".18"/>
<path d="M173.3 70.2l1.1-1.1h5.9v2.1h-5.9z" fill-rule="evenodd" fill="#c27aa0" stroke="#800000" stroke-width=".16"/>
<g fill="#000080" stroke="#000080" stroke-width=".16">
<circle cx="173.3" cy="70.2" r=".35"/>
<circle cx="162.8" cy="44.4" r=".34"/>
</g>
<path d="M138 31h3.5M141.5 24.6h17.8v21.3h-17.8zM159.3 44.4h3.5M190.8 68.5v1.7M190.8 72v1.8" fill="none" stroke="#000" stroke-width=".18"/>
<path d="M189.4 71.5h2.8M189.4 70.8h2.8M190.8 70.2v.6M190.8 71.5v.5" fill="none" stroke="#00f" stroke-width=".18"/>
<path d="M140.5 31l1-.3v.7z" fill="#fffcf8"/>
<path d="M140.5 31l1-.3v.7z" fill="none" stroke="#000" stroke-width=".16"/>
<path d="M159.3 26.4h3.5M159.3 35.3h3.5" fill="none" stroke="#000" stroke-width=".18"/>
<path d="M159.3 35.3l1.1-.4v.7z" fill="#fffcf8"/>
<path d="M159.3 35.3l1.1-.4v.7z" fill="none" stroke="#000" stroke-width=".16"/>
<path d="M159.3 40h3.5" fill="none" stroke="#000" stroke-width=".18"/>
<path d="M159.3 40l1.1-.3v.7z" fill="#fffcf8"/>
<path d="M159.3 40l1.1-.3v.7z" fill="none" stroke="#000" stroke-width=".16"/>
<path d="M159.3 31h3.5" fill="none" stroke="#000" stroke-width=".18"/>
<path d="M159.3 31l1.1-.3v.7z" fill="#fffcf8"/>
<path d="M141.5 34.9l.7 .4-.7 .3M159.3 31l1.1-.3v.7z" fill="none" stroke="#000" stroke-width=".16"/>
<path d="M138 35.3h3.5" fill="none" stroke="#000" stroke-width=".18"/>
<path d="M140.5 34.9l1 .4-1 .3z" fill="#fffcf8"/>
<path d="M140.5 34.9l1 .4-1 .3z" fill="none" stroke="#000" stroke-width=".16"/>
<path d="M138 26.4h3.5" fill="none" stroke="#000" stroke-width=".18"/>
<path d="M140.5 26.1l1 .3-1 .4z" fill="#fffcf8"/>
<path d="M140.5 26.1l1 .3-1 .4z" fill="none" stroke="#000" stroke-width=".16"/>
<path d="M142.8 25.5h6.8" fill="none" stroke="#000" stroke-width=".18"/>
<circle cx="162.8" cy="44.4" r=".34" fill="#000080" stroke="#000080" stroke-width=".16"/>
<path d="M197.8 26.4l1.1-1.1h5.9v2.2h-5.9z" fill-rule="evenodd" fill="#0ff" stroke="#800000" stroke-width=".16"/>
<path d="M124 34.3h13.1l.9 .9-.9 .9h-13.1z" fill-rule="evenodd" fill="#ff0" stroke="#800000" stroke-width=".16"/>
<path d="M161.1 46.2h3.5M161.6 46.8h2.5M162.1 47.3h1.5M162.7 47.8h.3M162.8 44.4v1.8" fill="none" stroke="#800000" stroke-width=".18"/>
<circle cx="162.8" cy="44.4" r=".34" fill="#000080" stroke="#000080" stroke-width=".16"/>
<path d="M124.5 25.5h12.6l.9 .9-.9 .9h-12.6z" fill-rule="evenodd" fill="#0f0" stroke="#800000" stroke-width=".16"/>
<path d="M173.3 37v1.8M173.3 40.6v1.8" fill="none" stroke="#000" stroke-width=".18"/>
<path d="M171.9 39.3h2.9M173.3 38.8v.5M171.9 40.1h2.9M173.3 40.1v.5" fill="none" stroke="#00f" stroke-width=".18"/>
<path d="M173.3 35.3l1.1-1.1h5.9v2.2h-5.9z" fill-rule="evenodd" fill="#c27aa0" stroke="#800000" stroke-width=".16"/>
<g fill="#000080" stroke="#000080" stroke-width=".16">
<circle cx="173.3" cy="35.3" r=".34"/>
<circle cx="222.3" cy="77.3" r=".34"/>
<circle cx="244.9" cy="77.3" r=".35"/>
<circle cx="257.2" cy="77.3" r=".35"/>
<circle cx="222.3" cy="119.1" r=".34"/>
<circle cx="245" cy="119.1" r=".35"/>
<circle cx="257.2" cy="119.1" r=".35"/>
<circle cx="162.8" cy="180.5" r=".35"/>
<circle cx="173.3" cy="171.3" r=".35"/>
<circle cx="173.3" cy="180.5" r=".35"/>
<circle cx="190.8" cy="162.5" r=".34"/>
<circle cx="162.8" cy="145.6" r=".35"/>
<circle cx="173.3" cy="136.4" r=".34"/>
<circle cx="173.3" cy="145.6" r=".35"/>
<circle cx="190.8" cy="127.6" r=".34"/>
<circle cx="162.8" cy="114.2" r=".34"/>
<circle cx="173.3" cy="105" r=".35"/>
<circle cx="173.3" cy="114.2" r=".34"/>
<circle cx="190.8" cy="96.2" r=".34"/>
<circle cx="162.8" cy="79.3" r=".35"/>
<circle cx="173.3" cy="70.2" r=".35"/>
<circle cx="173.3" cy="79.3" r=".35"/>
<circle cx="190.8" cy="61.3" r=".34"/>
<circle cx="162.8" cy="44.4" r=".34"/>
<circle cx="173.3" cy="44.5" r=".34"/>
<circle cx="190.8" cy="26.4" r=".34"/>
</g>
<path d="M190.8 33.5v1.8M190.8 37.1v1.8M215.3 101.7h52.4" fill="none" stroke="#000" stroke-width=".18"/>
<path d="M189.4 36.6h2.8M189.4 35.9h2.8M190.8 35.3v.6M190.8 36.6v.5" fill="none" stroke="#00f" stroke-width=".18"/>
<path d="M215.3 59.8h52.4v83.7h-52.4z" fill="none" stroke="#800000" stroke-width=".16"/>
<g fill="none" stroke="#000080" stroke-width=".18">
<path d="M138 31h-115v79.7h24.5M162.8 35.3h10.5v1.7M162.8 26.4h35M190.8 38.9v5.6h-17.5M190.8 26.4v7.1M162.8 40v4.4h10.5v-2M138 65.9h-111.5v46.6h21M162.8 70.2h10.5v1.7M162.8 74.9v4.5h10.5v-2.1M162.8 61.3h35M190.8 73.8v5.6h-17.5M190.8 61.3v7.2"/>
<path d="M222.3 73.8v3.5M229.3 77.3h-7v5.1M239.9 77.3h5.1M257.2 73.8v3.5M44 85.8h3.5v.1M162.8 96.2h35M190.8 96.2v7.1M222.3 87.7v3.5M245 82.4v-5.1h12.2v5.1M245 87.7v3.5M257.2 87.7v3.5M44 105.4h3.5"/>
<path d="M47.5 119.5v3.5M47.5 116h-10.5v16.2h101M47.5 117.8h-7v22.2h73.4v27.1h24.1M79.5 105.4h3.5M138 100.8h-24.1v35.7h-80.4v-22.3h14M162.8 105.1h10.5v1.7M162.8 109.8v4.4h10.5v-2.1M190.8 108.6v5.6h-17.5M222.3 115.6v3.5M229.3 119.1h-7v5.1M239.9 119.1h5.1M257.2 115.6v3.5"/>
<path d="M162.8 136.4h10.5v1.8M162.8 127.6h35M190.8 127.6v7.1M222.3 129.6v3.5M245 124.2v-5.1h12.2v5.1M245 129.6v3.5M257.2 129.6v3.5M162.8 141.2v4.4h10.5v-2.1M190.8 140v5.6h-17.5M162.8 171.3h10.5v1.8M162.8 176.1v4.4h10.5v-2.1M162.8 162.5h35"/>
<path d="M190.8 174.9v5.6h-17.5M190.8 162.5v7.1"/>
</g>
<g font-size="2.9" fill="#f00">
<text x="221.6" y="64.3">Analog Section Voltage Filter</text>
<text x="221.8" y="106.1">Digital Section Voltage Filter</text>
</g>
<g font-size="1.6">
<text x="18.9" y="11.9">1</text>
<text x="53.3" y="11.9">2</text>
<text x="87.7" y="11.9">3</text>
<text x="122.1" y="11.9">4</text>
<text x="156.5" y="11.9">5</text>
<text x="190.9" y="11.9">6</text>
<text x="225.3" y="11.9">7</text>
<text x="259.7" y="11.9">8</text>
<text x="139.3" y="26.1">5</text>
<text x="142.8" y="27">CS/SHDN</text>
<text x="154.6" y="27">VDD</text>
<text x="160.7" y="26.1">8</text>
<text x="3.3" y="35.6">A</text>
<text x="139.3" y="34.9">7</text>
<text x="139.3" y="30.7">6</text>
<text x="142.8" y="31.6">DOUT</text>
<text x="143.2" y="35.8">CLK</text>
<text x="154" y="35.8">VREF</text>
<text x="155.5" y="31.6">IN+</text>
<text x="160.7" y="30.7">2</text>
<text x="160.7" y="34.9">1</text>
<text x="274.9" y="35.6">A</text>
<text x="155.8" y="40.6">IN-</text>
<text x="160.7" y="39.7">3</text>
<text x="155.1" y="45">VSS</text>
<text x="160.7" y="44.1">4</text>
<text x="139.3" y="65.6">6</text>
<text x="139.3" y="61">5</text>
<text x="142.8" y="61.8">CS/SHDN</text>
<text x="154.6" y="61.8">VDD</text>
<text x="160.7" y="61">8</text>
<text x="160.7" y="65.6">2</text>
<text x="139.3" y="69.8">7</text>
<text x="142.8" y="66.5">DOUT</text>
<text x="143.2" y="70.7">CLK</text>
<text x="154" y="70.7">VREF</text>
<text x="155.5" y="66.5">IN+</text>
<text x="160.7" y="69.8">1</text>
<text x="155.8" y="75.5">IN-</text>
<text x="160.7" y="74.6">3</text>
<text x="155.1" y="79.9">VSS</text>
<text x="160.7" y="79">4</text>
<text x="3.3" y="84.8">B</text>
<text x="47.1" y="89.1">5</text>
<text x="47.1" y="87.3">3</text>
<text x="47.1" y="85.6">1</text>
<text x="50.5" y="90">GPIO3/SCL</text>
<text x="50.5" y="88.2">GPIO2/SDA</text>
<text x="50.5" y="86.4">3V3[1]</text>
<text x="71.1" y="90">GND[8]</text>
<text x="72.6" y="88.2">5V[2]</text>
<text x="72.6" y="86.4">5V[1]</text>
<text x="79.1" y="87.3">4</text>
<text x="79.1" y="85.6">2</text>
<text x="79.1" y="89.1">6</text>
<text x="275" y="84.8">B</text>
<text x="46.3" y="94.4">11</text>
<text x="47.1" y="92.6">9</text>
<text x="47.1" y="90.9">7</text>
<text x="50.5" y="95.3">GPIO17/GEN0</text>
<text x="50.5" y="93.5">GND[1]</text>
<text x="50.5" y="91.8">GPIO4/GPCKL0</text>
<text x="66.5" y="93.5">RXD0/GPIO15</text>
<text x="66.6" y="91.8">TXD0/GPIO14</text>
<text x="71.1" y="95.3">GPIO18</text>
<text x="79.1" y="94.4">12</text>
<text x="79.1" y="92.6">10</text>
<text x="79.1" y="90.9">8</text>
<text x="139.3" y="95.8">5</text>
<text x="160.7" y="95.8">8</text>
<text x="46.3" y="101.5">19</text>
<text x="46.3" y="99.7">17</text>
<text x="46.3" y="98">15</text>
<text x="46.3" y="96.2">13</text>
<text x="50.5" y="100.6">3V3[2]</text>
<text x="50.5" y="98.8">GPIO22/GEN3</text>
<text x="50.5" y="97.1">GPIO27/GEN2</text>
<text x="66.6" y="100.6">GEN5/GPIO24</text>
<text x="66.6" y="98.8">GEN4/GPIO23</text>
<text x="71.1" y="97.1">GND[4]</text>
<text x="79.1" y="101.5">20</text>
<text x="79.1" y="96.2">14</text>
<text x="79.1" y="99.7">18</text>
<text x="79.1" y="98">16</text>
<text x="139.3" y="100.5">6</text>
<text x="142.8" y="101.3">DOUT</text>
<text x="142.8" y="96.7">CS/SHDN</text>
<text x="154.6" y="96.7">VDD</text>
<text x="155.5" y="101.3">IN+</text>
<text x="160.7" y="100.5">2</text>
<text x="46.3" y="106.8">25</text>
<text x="46.3" y="105.1">23</text>
<text x="46.3" y="103.3">21</text>
<text x="50.5" y="107.7">GND[2]</text>
<text x="50.5" y="105.9">GPIO11/SCLK</text>
<text x="50.5" y="104.2">GPIO9/MISO</text>
<text x="50.5" y="102.4">GPIO10/MOSI</text>
<text x="66.6" y="104.2">GEN/6GPIO25</text>
<text x="68.6" y="107.7">CE1/GPIO7</text>
<text x="68.6" y="105.9">CE0/GPIO8</text>
<text x="71.1" y="102.4">GND[5]</text>
<text x="79.1" y="106.8">26</text>
<text x="79.1" y="105.1">24</text>
<text x="79.1" y="103.3">22</text>
<text x="139.3" y="104.7">7</text>
<text x="143.2" y="105.6">CLK</text>
<text x="154" y="105.6">VREF</text>
<text x="160.7" y="104.7">1</text>
<text x="46.3" y="113.9">33</text>
<text x="46.3" y="112.1">31</text>
<text x="46.3" y="110.4">29</text>
<text x="46.3" y="108.6">27</text>
<text x="50.5" y="113">GPIO6</text>
<text x="50.5" y="111.3">GPIO5</text>
<text x="50.5" y="109.5">ID_SD</text>
<text x="71.1" y="113">GPIO12</text>
<text x="71.1" y="111.3">GND[6]</text>
<text x="72" y="109.5">ID_SC</text>
<text x="79.1" y="112.1">32</text>
<text x="79.1" y="113.9">34</text>
<text x="79.1" y="110.4">30</text>
<text x="79.1" y="108.6">28</text>
<text x="155.8" y="110.3">IN-</text>
<text x="160.7" y="113.9">4</text>
<text x="160.7" y="109.5">3</text>
<text x="46.3" y="119.2">39</text>
<text x="46.3" y="117.5">37</text>
<text x="46.3" y="115.7">35</text>
<text x="50.5" y="118.3">GPIO26</text>
<text x="50.5" y="116.6">GPIO19</text>
<text x="50.5" y="114.8">GPIO13</text>
<text x="71.1" y="118.3">GPIO20</text>
<text x="71.1" y="116.6">GPIO16</text>
<text x="71.1" y="114.8">GND[7]</text>
<text x="79.1" y="119.2">40</text>
<text x="79.1" y="117.5">38</text>
<text x="79.1" y="115.7">36</text>
<text x="155.1" y="114.8">VSS</text>
<text x="50.5" y="120.1">GND[3]</text>
<text x="71.1" y="120.1">GPIO21</text>
<text x="139.3" y="131.9">6</text>
<text x="139.3" y="127.3">5</text>
<text x="142.8" y="128.1">CS/SHDN</text>
<text x="154.6" y="128.1">VDD</text>
<text x="160.7" y="127.3">8</text>
<text x="160.7" y="131.9">2</text>
<text x="3.3" y="134">C</text>
<text x="139.3" y="136.1">7</text>
<text x="142.8" y="132.8">DOUT</text>
<text x="143.2" y="137">CLK</text>
<text x="154" y="137">VREF</text>
<text x="155.5" y="132.8">IN+</text>
<text x="160.7" y="136.1">1</text>
<text x="275" y="134">C</text>
<text x="155.8" y="141.7">IN-</text>
<text x="160.7" y="140.8">3</text>
<text x="155.1" y="146.2">VSS</text>
<text x="160.7" y="145.3">4</text>
<text x="139.3" y="166.8">6</text>
<text x="139.3" y="162.1">5</text>
<text x="142.8" y="167.6">DOUT</text>
<text x="142.8" y="163">CS/SHDN</text>
<text x="154.6" y="163">VDD</text>
<text x="155.5" y="167.6">IN+</text>
<text x="160.7" y="162.1">8</text>
<text x="160.7" y="166.8">2</text>
<text x="139.3" y="171">7</text>
<text x="143.2" y="171.9">CLK</text>
<text x="154" y="171.9">VREF</text>
<text x="160.7" y="171">1</text>
<text x="155.8" y="176.6">IN-</text>
<text x="160.7" y="175.7">3</text>
<text x="3.3" y="183.2">D</text>
<text x="155.1" y="181.1">VSS</text>
<text x="160.7" y="180.2">4</text>
<text x="274.9" y="183.2">D</text>
<text x="212.5" y="190">Title</text>
<text x="212.5" y="195.3">Size</text>
<text x="221.4" y="195.3">Number</text>
<text x="256.9" y="195.3">Revision</text>
<text x="212.5" y="200.7">Date:</text>
<text x="212.5" y="202.4">File:</text>
<text x="213.4" y="198">A3</text>
<text x="220.5" y="200.7">1/21/2020</text>
<text x="220.5" y="202.4">C:\Users\..\Sheet1.SchDoc</text>
<text x="248" y="200.7">Sheet</text>
<text x="248" y="202.4">Drawn By:</text>
<text x="256.4" y="200.7">of</text>
<text x="18.9" y="205.1">1</text>
<text x="53.3" y="205.1">2</text>
<text x="87.7" y="205.1">3</text>
<text x="122.1" y="205.1">4</text>
<text x="156.5" y="205.1">5</text>
<text x="190.9" y="205.1">6</text>
<text x="225.3" y="205.1">7</text>
<text x="259.7" y="205.1">8</text>
</g>
<g font-size="1.6" fill="#000080">
<text x="141.5" y="23.6">1</text>
<text x="174.9" y="40.1">C2</text>
<text x="192.4" y="40.1">1uF</text>
<text x="192.4" y="36.6">C1</text>
<text x="176.8" y="42">10uF</text>
<text x="141.5" y="48.4">MCP3201 12 Bit ADC</text>
<text x="141.5" y="58.5">2</text>
<text x="192.4" y="71.5">C6</text>
<text x="174.9" y="75">C7</text>
<text x="176.8" y="76.9">10uF</text>
<text x="192.4" y="75">1uF</text>
<text x="231" y="76">L1</text>
<text x="49.3" y="82.9">Raspberry PI Pinout1</text>
<text x="141.5" y="83.2">MCP3201 12 Bit ADC</text>
<text x="231" y="81">1mH</text>
<text x="231" y="79.2">Inductor</text>
<text x="223.9" y="89">100uF</text>
<text x="223.9" y="85.4">C3</text>
<text x="246.5" y="89">100pF</text>
<text x="246.5" y="85.4">C4</text>
<text x="258.8" y="89">100nF</text>
<text x="258.8" y="85.4">C5</text>
<text x="141.5" y="93.4">3</text>
<text x="192.4" y="106.4">C11</text>
<text x="174.9" y="109.9">C12</text>
<text x="176.8" y="111.8">10uF</text>
<text x="192.4" y="109.9">1uF</text>
<text x="141.5" y="118.1">MCP3201 12 Bit ADC</text>
<text x="231" y="117.9">L2</text>
<text x="141.5" y="124.8">4</text>
<text x="231" y="122.9">1mH</text>
<text x="231" y="121.1">Inductor</text>
<text x="223.9" y="130.8">100uF</text>
<text x="223.9" y="127.3">C8</text>
<text x="246.5" y="130.8">100uF</text>
<text x="246.5" y="127.3">C9</text>
<text x="258.8" y="130.8">100nF</text>
<text x="258.8" y="127.3">C10</text>
<text x="192.4" y="137.8">C13</text>
<text x="174.9" y="141.2">C14</text>
<text x="176.8" y="143.2">10uF</text>
<text x="192.4" y="141.3">1uF</text>
<text x="141.5" y="149.5">MCP3201 12 Bit ADC</text>
<text x="141.5" y="159.7">5</text>
<text x="192.4" y="172.6">C15</text>
<text x="174.9" y="176.1">C16</text>
<text x="176.8" y="178.1">10uF</text>
<text x="192.4" y="176.2">1uF</text>
<text x="141.5" y="184.4">MCP3201 12 Bit ADC</text>
</g>
<g font-size="1.6" fill="#800000">
<text x="127.2" y="27">CE0/GPIO 08</text>
<text x="199.5" y="27">VDD</text>
<text x="126.9" y="35.8">CLK/GPIO 11</text>
<text x="175.1" y="35.8">VCC</text>
<text x="161.1" y="49.4">GND</text>
<text x="127.2" y="61.8">CE0/GPIO 08</text>
<text x="199.5" y="61.8">VDD</text>
<text x="126.9" y="70.7">CLK/GPIO 11</text>
<text x="175.1" y="70.7">VCC</text>
<text x="220.2" y="71.6">+3.3V</text>
<text x="257.8" y="71.9" transform="rotate(-90 257.8 71.9)">VCC</text>
<text x="39.5" y="86.3">3V3</text>
<text x="161.1" y="84.3">GND</text>
<text x="127.2" y="96.7">CE0/GPIO 08</text>
<text x="199.5" y="96.7">VDD</text>
<text x="220.6" y="96.2">GND</text>
<text x="243.2" y="96.2">GND</text>
<text x="255.5" y="96.2">GND</text>
<text x="33" y="105.9">CLK/GPIO 11</text>
<text x="85.6" y="105.9">CE0/GPIO 08</text>
<text x="126.9" y="105.5">CLK/GPIO 11</text>
<text x="175.1" y="105.6">VCC</text>
<text x="220.2" y="113.5">+3.3V</text>
<text x="257.8" y="113.9" transform="rotate(-90 257.8 113.9)">VDD</text>
<text x="161.1" y="119.2">GND</text>
<text x="45.8" y="128">GND</text>
<text x="127.2" y="128.1">CE0/GPIO 08</text>
<text x="199.5" y="128.1">VDD</text>
<text x="126.9" y="136.9">CLK/GPIO 11</text>
<text x="175.1" y="137">VCC</text>
<text x="220.6" y="138">GND</text>
<text x="243.2" y="138">GND</text>
<text x="255.5" y="138">GND</text>
<text x="161.1" y="150.6">GND</text>
<text x="127.2" y="163">CE0/GPIO 08</text>
<text x="199.5" y="163">VDD</text>
<text x="126.9" y="171.8">CLK/GPIO 11</text>
<text x="175.1" y="171.9">VCC</text>
<text x="161.1" y="185.5">GND</text>
</g>
</svg>
